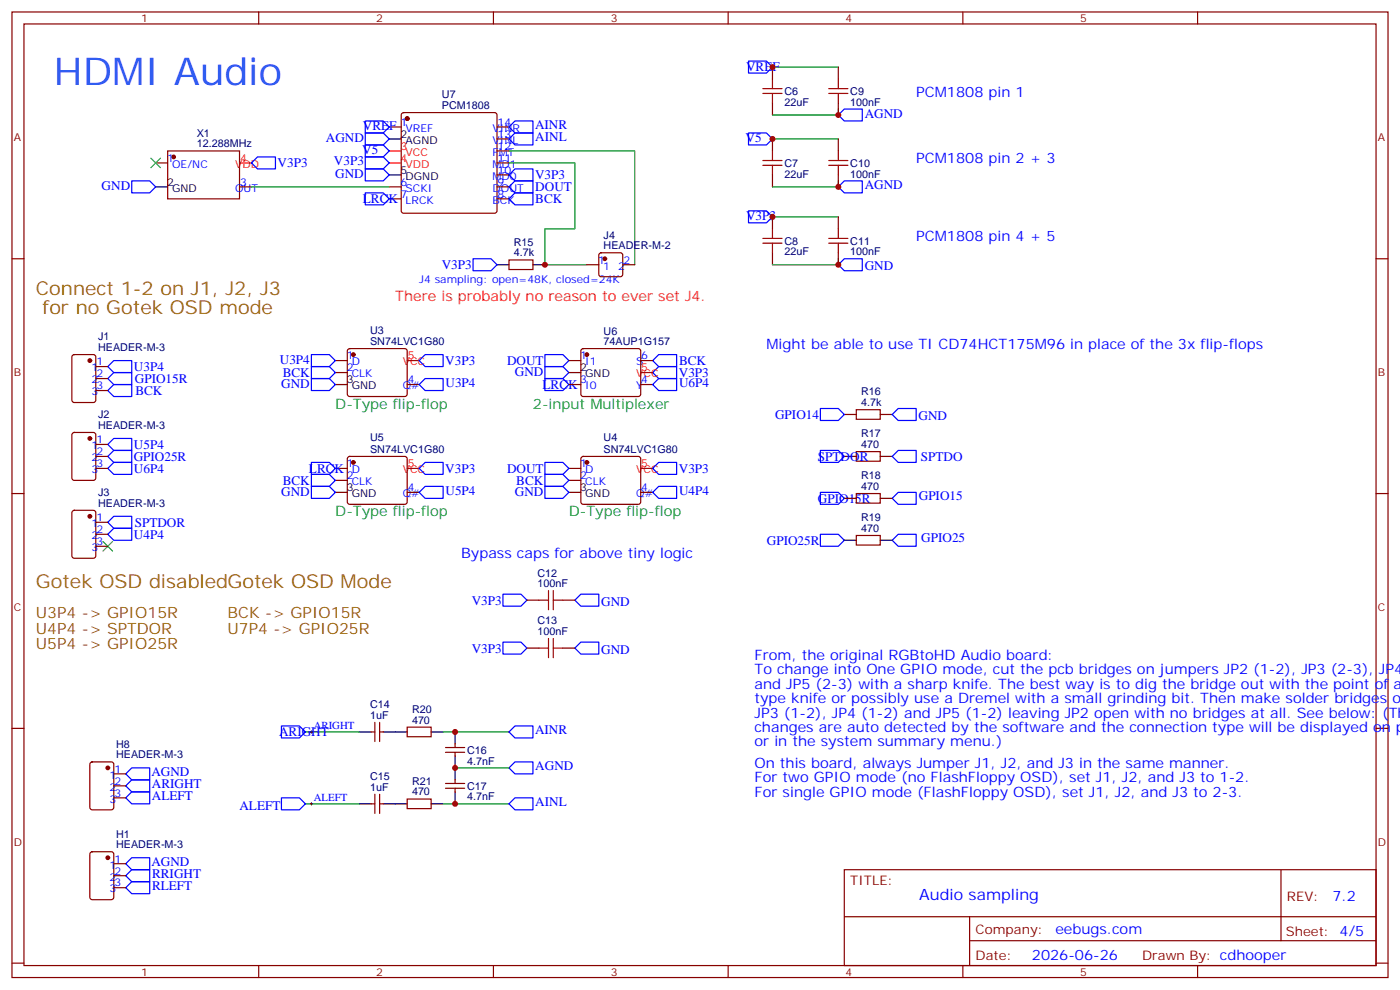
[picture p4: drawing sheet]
<svg xmlns="http://www.w3.org/2000/svg" width="412mm" height="292mm" viewBox="0 0 412 292" stroke-linecap="round" stroke-linejoin="round" font-family="sans-serif">
<g fill="none" stroke="#870000" stroke-width=".35">
<path d="M3.5 3.5h405.4v284.4h-405.4zM7.1 7.1h398.2v277.2h-398.2zM76.2 3.5v3.6M145.3 3.5v3.6M214.5 3.5v3.6M227.5 19.8v3.5M246.9 19.8v3.5M283.6 3.5v3.6M352.8 3.5v3.6M114.7 37.4h3.5M118.4 33.4l.5-.2h26.8l.5 .2 .2 .5v28.2l-.2 .5-.5 .2h-26.8l-.5-.2-.2-.5v-28.2zM146.4 37.4h3.5"/>
<path d="M227.5 30.3v3.6M246.9 30.3v3.6M45.9 48h3.5M49.4 44.4h21.2v14.2h-21.2zM70.6 55h3.5M114.7 55h3.5M114.7 58.6h3.5M146.4 55h3.5M146.4 58.6h3.5M146.4 51.5h3.5M146.4 48h3.5M146.4 44.4h3.5"/>
<path d="M146.4 40.9h3.5M227.5 40.9v3.5M227.5 51.5v3.5M246.9 40.9v3.5M246.9 51.5v3.5M3.5 76.2h3.6M149.9 76.6h7.1v2.8h-7.1zM172.9 78h3.5M176.6 74.6l.5-.2h5.6l.5 .2 .2 .5v5.7l-.2 .5-.5 .2h-5.6l-.5-.2-.2-.5v-5.7zM183.4 78h3.6M227.5 63.9v3.5M227.5 74.4v3.6"/>
<path d="M246.9 63.9v3.5M246.9 74.4v3.6M405.3 76.2h3.6M21.4 104.6l.5-.2h5.6l.7 .5v12.9l-.4 .7h-5.9l-.7-.4v-13zM28.2 107.9h3.5M28.2 111.5h3.5M28.2 115h3.5M98.8 106.2h3.5M98.8 109.7h3.5M102.5 102.9l.5-.2h16.2l.5 .2 .2 .5v12.7l-.2 .5-.5 .2h-16.2l-.5-.3-.2-.4v-12.7zM119.9 113.2h3.6M167.6 106.2h3.5"/>
<path d="M167.6 113.2h3.5M171.3 102.9l.5-.2h16.2l.5 .2 .2 .5v12.7l-.2 .5-.5 .2h-16.2l-.5-.3-.2-.4v-12.7zM188.7 106.2h3.6M188.7 113.2h3.6M21.4 127.6l.5-.2h5.6l.7 .4v13l-.4 .6-5.9 .1-.7-.5v-12.9zM28.2 137.9h3.5M28.2 130.9h3.5M28.2 134.4h3.5M98.8 137.9h3.5M102.5 134.6l.5-.2h16.2l.5 .2 .2 .5v12.7l-.2 .5-.5 .2h-16.2l-.5-.2-.2-.5v-12.7zM167.6 137.9h3.5M171.3 134.6l.5-.2h16.2l.5 .2 .2 .5v12.7l-.2 .5-.5 .2h-16.2l-.5-.2-.2-.5v-12.7z"/>
<path d="M252.2 120.7h7.1v2.8h-7.1zM252.2 133h7.1v2.8h-7.1zM3.5 145.3h3.6M21.4 150.5l.5-.2h5.6l.7 .4v13l-.4 .6-5.9 .1-.7-.5v-12.9zM28.2 153.8h3.5M28.2 157.3h3.5M98.8 141.5h3.5M119.9 145h3.6M167.6 141.5h3.5M188.7 145h3.6M252.2 145.3h7.1v2.9h-7.1zM252.2 157.7h7.1v2.8h-7.1z"/>
<path d="M405.3 145.3h3.6M28.2 160.9h3.5M155.2 176.7h3.5M165.8 176.7h3.5M155.2 190.9h3.5M165.8 190.9h3.5M3.5 214.5h3.6M109.4 215.5h1M110.4 212.7v5.7M111.8 212.7v5.7M111.8 215.5h1.1M119.9 214.1h7.1v2.9h-7.1z"/>
<path d="M134.1 219.1v1M405.3 214.5h3.6M26.7 224.6l.5-.2h5.6l.7 .4v13l-.4 .6-5.9 .1-.7-.5v-12.9zM33.5 227.9h3.5M33.5 231.4h3.5M33.5 235h3.5M109.4 236.7h1M110.4 233.9v5.6M111.8 233.9v5.6M111.8 236.7h1.1M119.9 235.3h7.1v2.8h-7.1zM131.2 232.1h5.7"/>
<path d="M131.2 230.7h5.7M131.2 221.5h5.7M131.2 220.1h5.7M134.1 221.5v1.1M134.1 229.7v1M134.1 232.1v1.1M26.7 251l.5-.2h5.6l.7 .5v12.9l-.4 .7h-5.9l-.7-.4v-13zM33.5 254.4h3.5M33.5 257.9h3.5M248.7 256.1h156.6v28.2h-156.6zM377.3 256.1v20.9M33.5 261.4h3.5"/>
<path d="M248.7 270h156.5M285.6 277h119.6M285.6 270v14.1M3.5 283.6h3.6M76.2 284.3v3.6M145.3 284.3v3.6M214.5 284.3v3.6M283.6 284.3v3.6M352.8 284.3v3.6M405.3 283.6h3.6"/>
</g>
<g fill="#870000" stroke="#870000" stroke-width=".35">
<circle cx="104.1" cy="104.4" r=".53"/>
<circle cx="119.9" cy="34.9" r=".53"/>
<circle cx="51.2" cy="46.2" r=".53"/>
<circle cx="104.1" cy="136.2" r=".53"/>
<circle cx="172.9" cy="136.2" r=".53"/>
<circle cx="172.9" cy="104.4" r=".53"/>
<circle cx="26.5" cy="152" r=".53"/>
<circle cx="26.5" cy="129.1" r=".53"/>
<circle cx="26.5" cy="106.2" r=".53"/>
<circle cx="31.7" cy="252.6" r=".53"/>
<circle cx="31.7" cy="226.1" r=".53"/>
<circle cx="178.2" cy="76.2" r=".53"/>
</g>
<g fill="none" stroke="#000" stroke-width=".35">
<path d="M45.9 55h3.5M114.7 40.9h3.5M114.7 51.5h3.5M146.4 78h3.5M157 78h3.5M98.8 113.2h3.5M167.6 109.7h3.5M248.7 122.1h3.5M248.7 134.4h3.5M259.3 122.1h3.5M259.3 134.4h3.5M98.8 145h3.5"/>
<path d="M167.6 145h3.5M248.7 146.8h3.5M248.7 159.1h3.5M259.3 146.8h3.5M259.3 159.1h3.5M105.8 215.5h3.6M112.9 215.5h7M127 215.5h3.5M134.1 215.5v3.6M105.8 236.7h3.6M112.9 236.7h7M127 236.7h3.5"/>
<path d="M134.1 222.6v7.1M134.1 233.2v3.5"/>
</g>
<path d="M70.6 48h3.5M114.7 44.4h3.5M114.7 48h3.5M119.9 106.2h3.6M188.7 109.7h3.6M119.9 137.9h3.6M188.7 137.9h3.6" fill="none" stroke="#f00" stroke-width=".35"/>
<g fill="none" stroke="#008700" stroke-width=".35">
<path d="M227.5 19.8h19.4M246.9 32.1v1.8h-19.4M74.1 55h40.6M149.9 48h19.4v19.4h-8.8v10.6h12.4M149.9 44.4h37.1v33.6M227.5 40.9h19.4M246.9 53.3v1.7h-19.4M227.5 63.9h19.4M246.9 76.2v1.8h-19.4M90 215.5h15.8M130.5 215.5h19.4M90 236.7h15.8"/>
<path d="M130.5 236.7h19.4M134.1 226.1h15.8"/>
</g>
<g fill="none" stroke="#00f" stroke-width=".35">
<path d="M220.5 18h5.3l1.7 1.8-1.7 1.7h-5.3zM107.6 35.6h5.3l1.8 1.8-1.8 1.8h-5.3zM107.6 39.2h5.3l1.8 1.7-1.8 1.8h-5.3zM149.9 37.4l1.8-1.8h5.3v3.6h-5.3zM151.7 39.2h5.3v3.5h-5.3l-1.8-1.8zM220.5 39.2h5.3l1.7 1.7-1.7 1.8h-5.3zM248.7 32.1h5.3v3.5h-5.3l-1.8-1.7zM38.8 53.3h5.3l1.8 1.7-1.8 1.8h-5.3zM74.1 48l1.7-1.8h5.3v3.5h-5.3zM107.6 46.2h5.3l1.8 1.8-1.8 1.7h-5.3zM107.6 49.7h5.3l1.8 1.8-1.8 1.8h-5.3zM107.6 56.8h5.3l1.8 1.8-1.8 1.7h-5.3z"/>
<path d="M107.6 42.7h5.3l1.8 1.7-1.8 1.8h-5.3zM149.9 51.5l1.8-1.8h5.3v3.6h-5.3zM149.9 55l1.8-1.7h5.3v3.5h-5.3zM151.7 56.8h5.3v3.5h-5.3l-1.8-1.7zM246.9 55l1.8-1.7h5.3v3.5h-5.3zM139.3 76.2h5.3l1.8 1.8-1.8 1.7h-5.3zM220.5 62.1h5.3l1.7 1.8-1.7 1.7h-5.3zM246.9 78l1.8-1.8h5.3v3.5h-5.3zM33.5 109.7h5.3v3.5h-5.3l-1.8-1.7zM33.5 106.2h5.3v3.5h-5.3l-1.8-1.8zM33.5 113.2h5.3v3.6h-5.3l-1.8-1.8zM91.7 111.5h5.3l1.8 1.7-1.8 1.8h-5.3z"/>
<path d="M91.7 107.9h5.3l1.8 1.8-1.8 1.8h-5.3zM91.7 104.4h5.3l1.8 1.8-1.8 1.7h-5.3zM123.5 106.2l1.7-1.8h5.3v3.5h-5.3zM123.5 113.2l1.7-1.7h5.3v3.5h-5.3zM160.5 104.4h5.3l1.8 1.8-1.8 1.7h-5.3zM160.5 111.5h5.3l1.8 1.7-1.8 1.8h-5.3zM160.5 107.9h5.3l1.8 1.8-1.8 1.8h-5.3zM192.3 106.2l1.7-1.8h5.3v3.5h-5.3zM192.3 109.7l1.7-1.8h5.3v3.6h-5.3zM192.3 113.2l1.7-1.7h5.3v3.5h-5.3zM31.7 134.4l1.8-1.8h5.3v3.6h-5.3zM31.7 130.9l1.8-1.8h5.3v3.5h-5.3z"/>
<path d="M31.7 137.9l1.8-1.7h5.3v3.5h-5.3zM91.7 139.7h5.3l1.8 1.8-1.8 1.7h-5.3zM91.7 136.2h5.3l1.8 1.7-1.8 1.8h-5.3zM123.5 137.9l1.7-1.7h5.3v3.5h-5.3zM160.5 139.7h5.3l1.8 1.8-1.8 1.7h-5.3zM160.5 136.2h5.3l1.8 1.7-1.8 1.8h-5.3zM192.3 137.9l1.7-1.7h5.3v3.5h-5.3zM241.7 120.3h5.2l1.8 1.8-1.8 1.7h-5.2zM241.7 132.6h5.2l1.8 1.8-1.8 1.8h-5.2zM262.8 122.1l1.8-1.8h5.3v3.5h-5.3zM262.8 134.4l1.8-1.8h5.3v3.6h-5.3zM31.7 157.3l1.8-1.7h5.3v3.5h-5.3z"/>
<path d="M31.7 153.8l1.8-1.8h5.3v3.6h-5.3zM91.7 143.2h5.3l1.8 1.8-1.8 1.8h-5.3zM123.5 145l1.7-1.8h5.3v3.6h-5.3zM160.5 143.2h5.3l1.8 1.8-1.8 1.8h-5.3zM192.3 145l1.7-1.8h5.3v3.6h-5.3zM241.7 157.3h5.2l1.8 1.8-1.8 1.8h-5.2zM241.7 145h5.2l1.8 1.8-1.8 1.7h-5.2zM262.8 146.8l1.8-1.8h5.3v3.5h-5.3zM264.6 157.3h5.3v3.6h-5.3l-1.8-1.8zM148.2 175h5.3l1.7 1.7-1.7 1.8h-5.3zM169.3 176.7l1.8-1.7h5.3v3.5h-5.3zM148.2 189.1h5.3l1.7 1.8-1.7 1.7h-5.3z"/>
<path d="M169.3 190.9l1.8-1.8h5.3v3.5h-5.3zM82.9 213.8h5.3l1.8 1.7-1.8 1.8h-5.3zM151.7 213.8h5.3v3.5h-5.3l-1.8-1.8zM37 227.9l1.8-1.8h5.3v3.6h-5.3zM38.8 233.2h5.3v3.5h-5.3l-1.8-1.7zM38.8 229.7h5.3v3.5h-5.3l-1.8-1.8zM82.9 235h5.3l1.8 1.7-1.8 1.8h-5.3zM149.9 226.1l1.8-1.7h5.3v3.5h-5.3zM149.9 236.7l1.8-1.7h5.3v3.5h-5.3zM37 257.9l1.8-1.8h5.3v3.5h-5.3zM37 254.4l1.8-1.8h5.3v3.5h-5.3zM37 261.4l1.8-1.8h5.3v3.6h-5.3z"/>
</g>
<path d="M91.4 215.5h.7M91.7 215.2v.7M91.4 236.7h.7M91.7 236.4v.7" fill="none" stroke="#000" stroke-width=".29"/>
<g fill="none" stroke="#a10000" stroke-width=".35">
<path d="M224.7 27.5h5.7M224.7 26.1h5.7M227.5 23.3v2.8M227.5 27.5v2.8M244.1 27.5h5.7M244.1 26.1h5.7M246.9 23.3v2.8M246.9 27.5v2.8M224.7 47.3h5.7M224.7 48.7h5.7M227.5 44.4v2.9M227.5 48.7v2.8"/>
<path d="M244.1 47.3h5.7M244.1 48.7h5.7M246.9 44.4v2.9M246.9 48.7v2.8M224.7 71.6h5.7M224.7 70.2h5.7M227.5 67.4v2.8M227.5 71.6v2.8M244.1 71.6h5.7M244.1 70.2h5.7M246.9 67.4v2.8M246.9 71.6v2.8"/>
<path d="M158.7 176.7h2.9M161.6 173.9v5.7M163 173.9v5.7M163 176.7h2.8M158.7 190.9h2.9M161.6 188v5.7M163 190.9h2.8M163 188v5.7"/>
</g>
<path d="M44.4 46.6l2.9 2.8M47.3 46.6l-2.9 2.8M30.3 159.5l2.9 2.8M33.2 159.5l-2.9 2.8" fill="none" stroke="#3c3" stroke-width=".35"/>
<g fill="#c00">
<circle cx="134.1" cy="226.1" r=".88"/>
<circle cx="227.5" cy="19.8" r=".88"/>
<circle cx="246.9" cy="55" r=".88"/>
<circle cx="246.9" cy="33.9" r=".88"/>
<circle cx="134.1" cy="236.7" r=".88"/>
<circle cx="134.1" cy="215.5" r=".88"/>
<circle cx="246.9" cy="78" r=".88"/>
<circle cx="227.5" cy="63.9" r=".88"/>
<circle cx="160.5" cy="78" r=".88"/>
<circle cx="227.5" cy="40.9" r=".88"/>
</g>
<text font-size="11.3" fill="#0060ff" x="15.9" y="25">HDMI Audio</text>
<g font-size="5.6" fill="#960">
<text x="10.6" y="86.8">Connect 1-2 on J1, J2, J3</text>
<text x="12.6" y="92.4">for no Gotek OSD mode</text>
<text x="10.6" y="173.2">Gotek OSD disabledGotek OSD Mode</text>
</g>
<g font-size="4.6" fill="#960">
<text x="10.6" y="182">U3P4 -&gt; GPIO15R</text>
<text x="67" y="182">BCK -&gt; GPIO15R</text>
<text x="10.6" y="186.6">U4P4 -&gt; SPTDOR</text>
<text x="10.6" y="191.2">U5P4 -&gt; GPIO25R</text>
<text x="67" y="186.6">U7P4 -&gt; GPIO25R</text>
</g>
<text font-size="4.6" fill="#00f" x="270.8" y="265.1">Audio sampling</text>
<g font-size="4.2" fill="#00f">
<text x="269.9" y="28.6">PCM1808 pin 1</text>
<text x="269.9" y="48">PCM1808 pin 2 + 3</text>
<text x="269.9" y="70.9">PCM1808 pin 4 + 5</text>
<text x="225.8" y="102.7">Might be able to use TI CD74HCT175M96 in place of the 3x flip-flops</text>
<text x="135.8" y="164.4">Bypass caps for above tiny logic</text>
<text x="222.2" y="194.4">From, the original RGBtoHD Audio board:</text>
<text x="222.2" y="198.6">To change into One GPIO mode, cut the pcb bridges on jumpers JP2 (1-2), JP3 (2-3), JP4</text>
<text x="222.2" y="202.8">and JP5 (2-3) w</text>
<text x="256.3" y="202.8">ith a sharp knife. The best w</text>
<text x="317.3" y="202.8">ay is to dig the bridge out w</text>
<text x="377.4" y="202.8">ith the point of a</text>
<text x="222.2" y="207.1">type knife or possibly use a Dremel w</text>
<text x="302.5" y="207.1">ith a small grinding bit. Then make solder bridges on</text>
<text x="222.2" y="211.3">JP3 (1-2), JP4 (1-2) and JP5 (1-2) leaving JP2 open w</text>
<text x="222.2" y="215.5">changes are auto detected by the softw</text>
<text x="306.7" y="215.5">are and the connection type w</text>
<text x="337.6" y="211.3">ith no bridges at all. See below</text>
<text x="371.4" y="215.5">ill be displayed on p</text>
<text x="403.8" y="211.3">: (Th</text>
<text x="222.2" y="219.8">or in the system summary menu.)</text>
<text x="222.2" y="226.1">On this board, alw</text>
<text x="261.3" y="226.1">ays Jumper J1, J2, and J3 in the same manner.</text>
<text x="222.2" y="230.4">For tw</text>
<text x="235.7" y="230.4">o GPIO mode (no FlashFloppy OSD), set J1, J2, and J3 to 1-2.</text>
<text x="222.2" y="234.6">For single GPIO mode (FlashFloppy OSD), set J1, J2, and J3 to 2-3.</text>
<text x="392.5" y="265.4">7.2</text>
<text x="310.9" y="274.9">eebugs.com</text>
<text x="304" y="282.7">2026-06-26</text>
</g>
<text font-size="4.2" fill="#f00" x="116.4" y="88.5">There is probably no reason to ever set J4.</text>
<g font-size="4.2" fill="#093">
<text x="98.8" y="120.3">D-Type flip-flop</text>
<text x="157" y="120.3">2-input Multiplexer</text>
<text x="98.8" y="152">D-Type flip-flop</text>
<text x="167.6" y="152">D-Type flip-flop</text>
</g>
<g font-size="3.9" fill="#00f">
<text x="219.8" y="20.8">VREF</text>
<text x="254.7" y="34.6">AGND</text>
<text x="96" y="41.9">AGND</text>
<text x="106.9" y="38.4">VREF</text>
<text x="157.6" y="38.1">AINR</text>
<text x="157.7" y="41.7">AINL</text>
<text x="219.6" y="41.8">V5</text>
<text x="106.7" y="45.3">V5</text>
<text x="81.8" y="49.2">V3P3</text>
<text x="98.4" y="48.6">V3P3</text>
<text x="98.7" y="52.5">GND</text>
<text x="157.6" y="52.7">V3P3</text>
<text x="29.9" y="56.1">GND</text>
<text x="106.9" y="59.8">LRCK</text>
<text x="157.7" y="59.8">BCK</text>
<text x="157.7" y="56.3">DOUT</text>
<text x="254.7" y="55.8">AGND</text>
<text x="219.8" y="64.9">V3P3</text>
<text x="130.1" y="79.3">V3P3</text>
<text x="254.7" y="79.5">GND</text>
<text x="82.4" y="107.3">U3P4</text>
<text x="131.2" y="107.4">V3P3</text>
<text x="149.4" y="107.5">DOUT</text>
<text x="200" y="107.5">BCK</text>
<text x="39.5" y="109.2">U3P4</text>
<text x="39.7" y="112.7">GPIO15R</text>
<text x="83.3" y="111">BCK</text>
<text x="131.2" y="114">U3P4</text>
<text x="151.7" y="110.7">GND</text>
<text x="200" y="110.9">V3P3</text>
<text x="200" y="114">U6P4</text>
<text x="39.9" y="116.3">BCK</text>
<text x="82.9" y="114.3">GND</text>
<text x="159.8" y="114.5">LRCK</text>
<text x="228.3" y="123.3">GPIO14</text>
<text x="270.6" y="123.6">GND</text>
<text x="39.4" y="135.7">GPIO25R</text>
<text x="39.5" y="132.1">U5P4</text>
<text x="240.9" y="135.7">SPTDOR</text>
<text x="271.3" y="135.6">SPTDO</text>
<text x="39.5" y="139.2">U6P4</text>
<text x="83.3" y="142.7">BCK</text>
<text x="91" y="139.2">LRCK</text>
<text x="131.2" y="139.2">V3P3</text>
<text x="149.4" y="139.2">DOUT</text>
<text x="152.1" y="142.7">BCK</text>
<text x="200" y="139.2">V3P3</text>
<text x="82.9" y="146">GND</text>
<text x="131.2" y="145.7">U5P4</text>
<text x="151.7" y="146">GND</text>
<text x="200" y="145.8">U4P4</text>
<text x="240.9" y="148">GPIO15R</text>
<text x="270.7" y="147.3">GPIO15</text>
<text x="39.7" y="155.1">SPTDOR</text>
<text x="39.5" y="158.6">U4P4</text>
<text x="225.9" y="160.4">GPIO25R</text>
<text x="271.4" y="159.6">GPIO25</text>
<text x="138.9" y="178.1">V3P3</text>
<text x="177.1" y="178.3">GND</text>
<text x="138.9" y="192.2">V3P3</text>
<text x="177.1" y="192.5">GND</text>
<text x="82.2" y="216.8">ARIGHT</text>
<text x="157.6" y="216.3">AINR</text>
<text x="157.7" y="226.9">AGND</text>
<text x="44.6" y="228.5">AGND</text>
<text x="44.8" y="232">ARIGHT</text>
<text x="44.8" y="235.5">ALEFT</text>
<text x="70.5" y="238.7">ALEFT</text>
<text x="157.7" y="237.5">AINL</text>
<text x="44.6" y="254.9">AGND</text>
<text x="44.8" y="258.6">RRIGHT</text>
<text x="44.8" y="262.2">RLEFT</text>
</g>
<g font-size="3.9" fill="#800">
<text x="250.5" y="260.7">TITLE:</text>
<text x="379.1" y="265.4">REV:</text>
<text x="287.4" y="274.9">Company:</text>
<text x="378.7" y="275.5">Sheet: 4/5</text>
<text x="287.4" y="282.6">Date:</text>
<text x="336.4" y="282.7">Draw</text>
<text x="346.6" y="282.7">n By: cdhooper</text>
</g>
<g font-size="3.2" fill="#800">
<text x="41.6" y="6.5">1</text>
<text x="110.8" y="6.5">2</text>
<text x="179.9" y="6.5">3</text>
<text x="249.1" y="6.5">4</text>
<text x="318.2" y="6.5">5</text>
<text x="4.1" y="41.6">A</text>
<text x="405.9" y="41.6">A</text>
<text x="4.1" y="110.8">B</text>
<text x="405.9" y="110.8">B</text>
<text x="4.1" y="179.9">C</text>
<text x="405.9" y="179.9">C</text>
<text x="4.1" y="249.1">D</text>
<text x="405.9" y="249.1">D</text>
<text x="41.6" y="287.3">1</text>
<text x="110.8" y="287.3">2</text>
<text x="179.9" y="287.3">3</text>
<text x="249.1" y="287.3">4</text>
<text x="318.2" y="287.3">5</text>
</g>
<g font-size="3.2" fill="#000080">
<text x="130.2" y="28.8">U7</text>
<text x="231.1" y="27.9">C6</text>
<text x="250.5" y="27.9">C9</text>
<text x="130.2" y="32.1">PCM1808</text>
<text x="231.1" y="31.1">22uF</text>
<text x="250.5" y="31.1">100nF</text>
<text x="58" y="40.3">X1</text>
<text x="58" y="43.4">12.288MHz</text>
<text x="231.1" y="52.3">22uF</text>
<text x="231.1" y="49.1">C7</text>
<text x="250.5" y="52.3">100nF</text>
<text x="250.5" y="49.1">C10</text>
<text x="177.8" y="70.2">J4</text>
<text x="151.4" y="75.5">4.7k</text>
<text x="151.4" y="72.3">R15</text>
<text x="177.8" y="73.4">HEADER-M-2</text>
<text x="231.1" y="75.2">22uF</text>
<text x="231.1" y="72">C8</text>
<text x="250.5" y="75.2">100nF</text>
<text x="250.5" y="72">C11</text>
<text x="28.9" y="100.2">J1</text>
<text x="109" y="101.6">SN74LVC1G80</text>
<text x="109" y="98.3">U3</text>
<text x="177.8" y="101.6">74AUP1G157</text>
<text x="177.8" y="98.5">U6</text>
<text x="28.9" y="103.4">HEADER-M-3</text>
<text x="253.7" y="119.6">4.7k</text>
<text x="253.7" y="116.4">R16</text>
<text x="28.9" y="123.2">J2</text>
<text x="28.9" y="126.3">HEADER-M-3</text>
<text x="109" y="130">U5</text>
<text x="177.8" y="130">U4</text>
<text x="253.7" y="131.9">470</text>
<text x="253.7" y="128.8">R17</text>
<text x="109" y="133.4">SN74LVC1G80</text>
<text x="177.8" y="133.4">SN74LVC1G80</text>
<text x="253.7" y="141.1">R18</text>
<text x="28.9" y="149.2">HEADER-M-3</text>
<text x="28.9" y="146.1">J3</text>
<text x="253.7" y="144.3">470</text>
<text x="253.7" y="153.5">R19</text>
<text x="253.7" y="156.6">470</text>
<text x="158.3" y="172.9">100nF</text>
<text x="158.3" y="169.8">C12</text>
<text x="158.3" y="183.9">C13</text>
<text x="158.3" y="187">100nF</text>
<text x="109" y="208.5">C14</text>
<text x="121.4" y="209.9">R20</text>
<text x="109" y="211.7">1uF</text>
<text x="121.4" y="213.1">470</text>
<text x="34.2" y="220.2">H8</text>
<text x="137.6" y="222">C16</text>
<text x="34.2" y="223.3">HEADER-M-3</text>
<text x="137.6" y="225.1">4.7nF</text>
<text x="109" y="232.8">1uF</text>
<text x="109" y="229.7">C15</text>
<text x="121.4" y="231.1">R21</text>
<text x="137.6" y="232.5">C17</text>
<text x="121.4" y="234.2">470</text>
<text x="137.6" y="235.7">4.7nF</text>
<text x="34.2" y="249.8">HEADER-M-3</text>
<text x="34.2" y="246.6">H1</text>
</g>
<g font-size="3.2" fill="#00f">
<text x="118" y="37">1</text>
<text x="119.5" y="38.8">VREF</text>
<text x="145.1" y="38.8">VINR</text>
<text x="146.6" y="40.6">13</text>
<text x="146.6" y="37">14</text>
<text x="49.2" y="47.6">1</text>
<text x="145.1" y="45.9">FMT</text>
<text x="145.1" y="42.3">VINL</text>
<text x="146.6" y="47.6">11</text>
<text x="146.6" y="44.1">12</text>
<text x="50.7" y="49.4">OE/NC</text>
<text x="145.1" y="52.9">MD0</text>
<text x="145.1" y="49.4">MD1</text>
<text x="146.6" y="51.2">10</text>
<text x="69.3" y="56.4">OUT</text>
<text x="70.7" y="54.7">3</text>
<text x="118" y="54.7">6</text>
<text x="118" y="58.2">7</text>
<text x="119.5" y="56.4">SCKI</text>
<text x="119.5" y="60">LRCK</text>
<text x="145.1" y="60">BCK</text>
<text x="145.1" y="56.4">DOUT</text>
<text x="146.6" y="58.2">8</text>
<text x="146.6" y="54.7">9</text>
<text x="176.2" y="77.6">1</text>
<text x="183.6" y="77.6">2</text>
<text x="123.5" y="83.3">J4 sampling: open=48K, closed=24K</text>
<text x="177.7" y="79.4">1</text>
<text x="182.1" y="79.4">2</text>
<text x="28.4" y="107.6">1</text>
<text x="102.1" y="105.8">1</text>
<text x="103.6" y="107.6">D</text>
<text x="170.9" y="105.8">1</text>
<text x="172.4" y="107.6">I1</text>
<text x="187.4" y="107.6">S</text>
<text x="188.9" y="105.8">6</text>
<text x="26.9" y="109.4">1</text>
<text x="26.9" y="112.9">2</text>
<text x="28.4" y="111.1">2</text>
<text x="102.1" y="109.4">2</text>
<text x="103.6" y="111.1">CLK</text>
<text x="120.1" y="112.9">4</text>
<text x="170.9" y="112.9">3</text>
<text x="188.9" y="112.9">4</text>
<text x="26.9" y="116.4">3</text>
<text x="28.4" y="114.7">3</text>
<text x="118.6" y="114.7">Q#</text>
<text x="172.4" y="114.7">I0</text>
<text x="187.4" y="114.7">Y</text>
<text x="28.4" y="130.5">1</text>
<text x="26.9" y="132.3">1</text>
<text x="26.9" y="135.8">2</text>
<text x="28.4" y="134.1">2</text>
<text x="28.4" y="137.6">3</text>
<text x="102.1" y="137.6">1</text>
<text x="170.9" y="137.6">1</text>
<text x="26.9" y="139.3">3</text>
<text x="102.1" y="141.1">2</text>
<text x="103.6" y="139.3">D</text>
<text x="103.6" y="142.9">CLK</text>
<text x="170.9" y="141.1">2</text>
<text x="172.4" y="139.3">D</text>
<text x="172.4" y="142.9">CLK</text>
<text x="118.6" y="146.4">Q#</text>
<text x="120.1" y="144.6">4</text>
<text x="187.4" y="146.4">Q#</text>
<text x="188.9" y="144.6">4</text>
<text x="26.9" y="155.2">1</text>
<text x="28.4" y="153.5">1</text>
<text x="26.9" y="158.8">2</text>
<text x="28.4" y="157">2</text>
<text x="28.4" y="160.5">3</text>
<text x="26.9" y="162.3">3</text>
<text x="92.4" y="214.7">ARIGHT</text>
<text x="33.7" y="227.5">1</text>
<text x="32.2" y="229.3">1</text>
<text x="32.2" y="232.8">2</text>
<text x="33.7" y="231.1">2</text>
<text x="32.2" y="236.4">3</text>
<text x="33.7" y="234.6">3</text>
<text x="92.4" y="235.8">ALEFT</text>
<text x="32.2" y="255.8">1</text>
<text x="33.7" y="254">1</text>
<text x="33.7" y="257.5">2</text>
<text x="32.2" y="259.3">2</text>
<text x="32.2" y="262.8">3</text>
<text x="33.7" y="261.1">3</text>
</g>
<g font-size="3.2">
<text x="118" y="40.6">2</text>
<text x="119.5" y="42.3">AGND</text>
<text x="118" y="51.2">5</text>
<text x="119.5" y="52.9">DGND</text>
<text x="49.2" y="54.7">2</text>
<text x="50.7" y="56.4">GND</text>
<text x="102.1" y="112.9">3</text>
<text x="170.9" y="109.4">2</text>
<text x="172.4" y="111.1">GND</text>
<text x="103.6" y="114.7">GND</text>
<text x="102.1" y="144.6">3</text>
<text x="103.6" y="146.4">GND</text>
<text x="170.9" y="144.6">3</text>
<text x="172.4" y="146.4">GND</text>
</g>
<g font-size="3.2" fill="#f00">
<text x="70.7" y="47.6">4</text>
<text x="118" y="44.1">3</text>
<text x="118" y="47.6">4</text>
<text x="119.5" y="45.9">VCC</text>
<text x="69.3" y="49.4">VDD</text>
<text x="119.5" y="49.4">VDD</text>
<text x="118.6" y="107.6">VCC</text>
<text x="120.1" y="105.8">5</text>
<text x="187.4" y="111.1">VCC</text>
<text x="188.9" y="109.4">5</text>
<text x="120.1" y="137.6">5</text>
<text x="188.9" y="137.6">5</text>
<text x="118.6" y="139.3">VCC</text>
<text x="187.4" y="139.3">VCC</text>
</g>
</svg>
